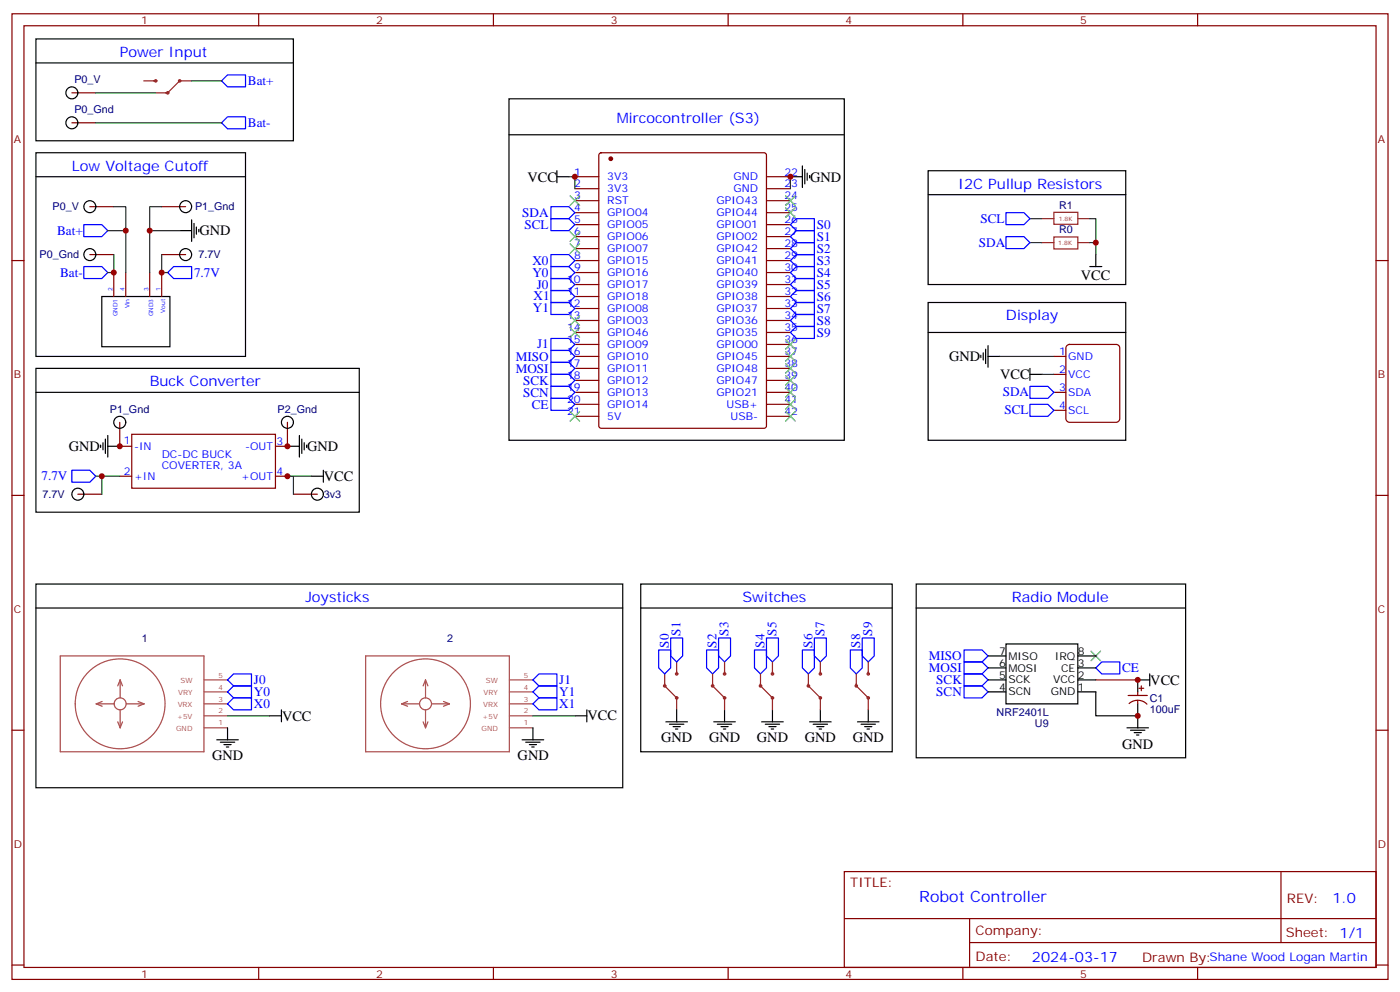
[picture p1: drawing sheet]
<svg xmlns="http://www.w3.org/2000/svg" width="412mm" height="292mm" viewBox="0 0 412 292" stroke-linecap="round" stroke-linejoin="round" font-family="sans-serif">
<g fill="none" stroke="#870000" stroke-width=".35">
<path d="M3.5 4.1h405.4v284.3h-405.4zM7.1 7.6h398.2v277.3h-398.2zM76.2 4.1v3.5M145.3 4.1v3.5M214.5 4.1v3.5M283.6 4.1v3.5M352.8 4.1v3.5M21.2 27.3h7M21.2 36.2h7M169.3 52h7.1M169.3 55.6h7.1M169.3 59.1h7.1"/>
<path d="M176.6 45.2l.5-.2h48l.6 .4 .1 80-.5 .7h-48.2l-.7-.4v-80zM225.8 52h7M225.8 55.6h7M225.8 59.1h7M3.5 76.7h3.6M26.5 60.9h7M26.5 75h7M47.6 60.9h7.1M47.6 75h7.1M169.3 76.7h7.1M169.3 62.6h7.1M169.3 66.1h7.1"/>
<path d="M169.3 69.7h7.1M169.3 73.2h7.1M225.8 76.7h7M225.8 62.6h7M225.8 66.1h7M225.8 69.7h7M225.8 73.2h7M405.3 76.7h3.6M33.5 80.3v7M37 80.3v7M44.1 80.3v7M47.6 80.3v7"/>
<path d="M169.3 80.3h7.1M169.3 83.8h7.1M169.3 87.3h7.1M169.3 90.8h7.1M169.3 94.4h7.1M169.3 97.9h7.1M225.8 80.3h7M225.8 83.8h7M225.8 87.3h7M225.8 90.8h7M225.8 94.4h7M225.8 97.9h7"/>
<path d="M169.3 101.4h7.1M169.3 105h7.1M169.3 108.5h7.1M169.3 112h7.1M169.3 115.5h7.1M169.3 119.1h7.1M225.8 101.4h7M225.8 105h7M225.8 108.5h7M225.8 112h7M225.8 115.5h7M225.8 119.1h7"/>
<path d="M310.4 105h3.6M310.4 115.5h3.6M310.4 110.2h3.6M314.2 101.9l.8-.5h13.8l.8 .5 .2 .6v20.8l-.4 .8-.6 .3h-13.8l-.8-.5-.2-.6v-20.8zM35.3 124.4v7h3.5M38.8 127.9h42.3v15.9h-42.3zM84.7 124.4v7h-3.6M169.3 122.6h7.1M225.8 122.6h7M310.4 120.8h3.6M3.5 145.9h3.6M22.9 145.5h7.1"/>
<path d="M35.3 140.2h3.5M81.1 140.2h3.6M86.4 145.5h7.1M405.3 145.9h3.6M3.5 215h3.6M332.3 204.8h5.7M332.6 207.2a3.8 3.8 0 0 1 5.2 .1M335.1 203.7v1.1M335.1 206.2v1.1M335.5 202.7h1.4M336.2 202v1.4M405.3 215h3.6"/>
<path d="M248.7 256.6h156.6v28.3h-156.6zM377.3 256.7v20.8M248.7 270.5h156.5M285.6 277.5h119.6M285.6 270.5v14.1M3.5 284.2h3.6M76.2 284.9v3.5M145.3 284.9v3.5M214.5 284.9v3.5M283.6 284.9v3.5M352.8 284.9v3.5M405.3 284.2h3.6"/>
</g>
<circle cx="179.9" cy="46.7" r=".53" fill="#870000" stroke="#870000" stroke-width=".35"/>
<g fill="none" stroke="#3c3" stroke-width=".35">
<path d="M167.9 57.7l2.8 2.8M170.7 57.7l-2.8 2.8M231.4 57.7l2.8 2.8M234.2 57.7l-2.8 2.8M167.9 68.3l2.8 2.8M167.9 71.8l2.8 2.8M170.7 68.3l-2.8 2.8M170.7 71.8l-2.8 2.8M231.4 61.2l2.8 2.8M234.2 61.2l-2.8 2.8M167.9 96.5l2.8 2.8M167.9 93l2.8 2.8"/>
<path d="M170.7 96.5l-2.8 2.8M170.7 93l-2.8 2.8M231.4 117.7l2.8 2.8M231.4 103.5l2.8 2.9M231.4 100l2.8 2.8M231.4 107.1l2.8 2.8M231.4 110.6l2.8 2.8M231.4 114.1l2.8 2.8M234.2 117.7l-2.8 2.8M234.2 103.5l-2.8 2.9M234.2 100l-2.8 2.8M234.2 107.1l-2.8 2.8"/>
<path d="M234.2 110.6l-2.8 2.8M234.2 114.1l-2.8 2.8M167.9 121.2l2.8 2.8M170.7 121.2l-2.8 2.8M231.4 121.2l2.8 2.8M234.2 121.2l-2.8 2.8M321.4 191.7l2.8 2.9M324.2 191.7l-2.8 2.9"/>
</g>
<g fill="none" stroke="#00f" stroke-width=".35">
<path d="M65.3 36.2l1.7-1.8h5.3v3.5h-5.3zM67 22h5.3v3.6h-5.3l-1.7-1.8zM24.7 66.1h5.3l1.7 1.8-1.7 1.8h-5.3zM24.7 78.5h5.3l1.7 1.8-1.7 1.7h-5.3zM162.3 78.5h5.3l1.7 1.8-1.7 1.7h-5.3zM162.3 75h5.3l1.7 1.7-1.7 1.8h-5.3zM162.3 64.4h5.3l1.7 1.7-1.7 1.8h-5.3zM162.3 60.9h5.3l1.7 1.7-1.7 1.8h-5.3zM234.6 64.4h5.3v3.5h-5.3l-1.8-1.8zM234.6 67.9h5.3v3.5h-5.3l-1.8-1.7zM234.6 71.4h5.3v3.6h-5.3l-1.8-1.8zM234.6 75h5.3v3.5h-5.3l-1.8-1.8z"/>
<path d="M234.6 78.5h5.3v3.5h-5.3l-1.8-1.7zM296.3 69.7h5.3l1.8 1.7-1.8 1.8h-5.3zM296.3 62.6h5.3l1.8 1.8-1.8 1.7h-5.3zM49.4 80.3l1.8-1.8h5.2v3.5h-5.2zM162.3 82h5.3l1.7 1.8-1.7 1.7h-5.3zM162.3 85.5h5.3l1.7 1.8-1.7 1.8h-5.3zM162.3 89.1h5.3l1.7 1.7-1.7 1.8h-5.3zM162.3 99.7h5.3l1.7 1.7-1.7 1.8h-5.3zM234.6 82h5.3v3.5h-5.3l-1.8-1.7zM234.6 85.5h5.3v3.6h-5.3l-1.8-1.8zM234.6 89.1h5.3v3.5h-5.3l-1.8-1.8zM234.6 92.6h5.3v3.5h-5.3l-1.8-1.7z"/>
<path d="M234.6 96.1h5.3v3.6h-5.3l-1.8-1.8zM162.3 117.3h5.3l1.7 1.8-1.7 1.7h-5.3zM162.3 113.8h5.3l1.7 1.7-1.7 1.8h-5.3zM162.3 110.2h5.3l1.7 1.8-1.7 1.8h-5.3zM162.3 106.7h5.3l1.7 1.8-1.7 1.7h-5.3zM162.3 103.2h5.3l1.7 1.8-1.7 1.7h-5.3zM303.4 113.8h5.3l1.7 1.7-1.7 1.8h-5.3zM303.4 119.1h5.3l1.7 1.7-1.7 1.8h-5.3zM21.2 138.5h5.3l1.7 1.7-1.7 1.8h-5.3zM194 191.4h3.6v5.3l-1.8 1.7-1.8-1.7zM197.6 187.9h3.5v5.2l-1.8 1.8-1.7-1.8zM208.1 191.4h3.6v5.3l-1.8 1.7-1.8-1.7z"/>
<path d="M211.7 187.9h3.5v5.2l-1.8 1.8-1.7-1.8zM222.2 191.4h3.6v5.3l-1.8 1.7-1.8-1.7zM225.8 187.9h3.5v5.2l-1.8 1.8-1.7-1.8zM236.4 191.4h3.5v5.3l-1.8 1.7-1.7-1.7zM239.9 187.9h3.5v5.2l-1.7 1.8-1.8-1.8zM250.5 191.4h3.5v5.3l-1.8 1.7-1.7-1.7zM254 187.9h3.5v5.2l-1.7 1.8-1.8-1.8zM284 198.4h5.3l1.7 1.8-1.7 1.8h-5.3zM284 194.9h5.3l1.7 1.8-1.7 1.7h-5.3zM284 191.4h5.3l1.7 1.7-1.7 1.8h-5.3zM322.8 196.7l1.8-1.8h5.2v3.5h-5.2zM67 200.2l1.8-1.8h5.3v3.6h-5.3z"/>
<path d="M67 203.7l1.8-1.7h5.3v3.5h-5.3zM67 207.3l1.8-1.8h5.3v3.5h-5.3zM157 200.2l1.7-1.8h5.3v3.6h-5.3zM157 203.7l1.7-1.7h5.3v3.5h-5.3zM157 207.3l1.7-1.8h5.3v3.5h-5.3zM284 202h5.3l1.7 1.7-1.7 1.8h-5.3z"/>
</g>
<g fill="none" stroke="#000" stroke-width=".35">
<path d="M10.6 11.5h75.8v30h-75.8zM10.6 18.5h75.8M149.9 29.1h98.8v100.5h-98.8zM149.9 39.7h98.8M10.6 45h61.7v60h-61.7zM10.6 52h61.7M164 52h3.6M164 50.3v3.5M232.8 52h3.6M236.4 48.9v6.3M237.1 49.9v4.3M237.8 51v2.1"/>
<path d="M238.5 51.7v.7M273.4 50.3h58.2v33.5h-58.2zM273.4 57.3h58.2M52.9 67.9h3.5M56.4 64.7v6.4M57.1 65.8v4.2M57.9 66.9v2.1M58.6 67.6v.7M321 78.5h3.6M322.8 75v3.5M30 87.3h20.1v14.8h-20.1zM273.4 89.1h58.2v40.5h-58.2z"/>
<path d="M273.4 97.9h58.2M10.6 108.5h95.2v42.3h-95.2zM10.6 115.5h95.2M288.9 104.6v.7M289.6 103.9v2.1M290.3 102.8v4.3M291 105h3.6M291 101.8v6.3M303.4 110.2h3.5M303.4 108.5v3.5M29.6 131.1v.7M30.3 130.4v2.1"/>
<path d="M31 129.3v4.2M31.7 131.4h3.6M31.7 128.2v6.4M84.7 131.4h3.5M88.2 128.2v6.4M88.9 129.3v4.2M89.6 130.4v2.1M90.3 131.1v.7M95.2 138.5v3.5M91.7 140.2h3.5M10.6 172h172.8v60h-172.8zM10.6 179h172.8"/>
<path d="M188.7 172h74.1v49.4h-74.1zM188.7 179h74.1M269.9 172h79.3v51.1h-79.3zM269.9 179h79.3M291 193.1h5.3M291 196.7h5.3M296.3 189.6h21.2v17.7h-21.2zM317.5 193.1h5.3M317.5 196.7h5.3M338.7 198.4v3.6M63.9 217.8h6.3M64.9 218.5h4.2"/>
<path d="M66 219.3h2.1M66.7 220h.7M67 214.3v3.5M79.4 210.8h3.5M82.9 209v3.5M153.8 217.8h6.4M154.9 218.5h4.2M155.9 219.3h2.1M156.6 220h.7M157 214.3v3.5M169.3 210.8h3.6M172.9 209v3.5"/>
<path d="M196.1 212.5h6.4M197.2 213.3h4.2M198.3 214h2.1M199 214.7h.7M199.3 209v3.5M210.3 212.5h6.3M211.3 213.3h4.2M212.4 214h2.1M213.1 214.7h.7M213.4 209v3.5M224.4 212.5h6.3M225.4 213.3h4.3"/>
<path d="M226.5 214h2.1M227.2 214.7h.7M227.5 209v3.5M238.5 212.5h6.3M239.5 213.3h4.3M240.6 214h2.1M241.3 214.7h.7M241.7 209v3.5M252.6 212.5h6.3M253.6 213.3h4.3M254.7 214h2.1M255.4 214.7h.7"/>
<path d="M255.8 209v3.5M291 200.2h5.3M291 203.7h5.3M317.5 203.7h5.3v7.1h12.3M317.5 200.2h5.3M332 214.3h6.3M333 215h4.3M334.1 215.7h2.1M334.8 216.4h.7M335.1 207.3v7M338.7 200.2h-3.6v3.5"/>
<circle cx="21.2" cy="36.2" r="1.76"/>
<circle cx="21.2" cy="27.3" r="1.76"/>
<circle cx="26.5" cy="60.9" r="1.76"/>
<circle cx="26.5" cy="75" r="1.76"/>
<circle cx="54.7" cy="60.9" r="1.76"/>
<circle cx="54.7" cy="75" r="1.76"/>
<circle cx="35.3" cy="124.4" r="1.76"/>
<circle cx="84.7" cy="124.4" r="1.76"/>
<circle cx="22.9" cy="145.5" r="1.76"/>
<circle cx="93.5" cy="145.5" r="1.76"/>
</g>
<path d="M322.8 200.2h12.3" fill="none" stroke="#f00" stroke-width=".35"/>
<g fill="none" stroke="#8c2424" stroke-width=".35">
<path d="M42.3 23.8h3.6M56.4 23.8h-3.5l-3.5 3.5h-3.5M306.9 71.4h3.5M306.9 64.4h3.5M310.4 69.8h7.1v3.5h-7.1zM310.4 62.5h7.1v3.5h-7.1zM317.5 71.4h3.5M317.5 64.4h3.5M195.8 198.4v3.6l3.5 3.5v3.5M199.3 194.9v3.5M209.9 198.4v3.6l3.5 3.5v3.5M213.4 194.9v3.5"/>
<path d="M224 198.4v3.6l3.5 3.5v3.5M227.5 194.9v3.5M238.1 198.4v3.6l3.6 3.5v3.5M241.7 194.9v3.5M252.2 198.4v3.6l3.6 3.5v3.5M255.8 194.9v3.5"/>
<circle cx="45.9" cy="23.8" r=".35"/>
<circle cx="49.4" cy="27.3" r=".35"/>
<circle cx="52.9" cy="23.8" r=".35"/>
<circle cx="199.3" cy="198.4" r=".35"/>
<circle cx="213.4" cy="198.4" r=".35"/>
<circle cx="227.5" cy="198.4" r=".35"/>
<circle cx="241.7" cy="198.4" r=".35"/>
<circle cx="255.8" cy="198.4" r=".35"/>
<circle cx="195.8" cy="202" r=".35"/>
<circle cx="199.3" cy="205.5" r=".35"/>
<circle cx="209.9" cy="202" r=".35"/>
<circle cx="213.4" cy="205.5" r=".35"/>
<circle cx="224" cy="202" r=".35"/>
<circle cx="227.5" cy="205.5" r=".35"/>
<circle cx="238.1" cy="202" r=".35"/>
<circle cx="241.7" cy="205.5" r=".35"/>
<circle cx="252.2" cy="202" r=".35"/>
<circle cx="255.8" cy="205.5" r=".35"/>
</g>
<g fill="none" stroke="#008700" stroke-width=".35">
<path d="M28.2 27.3h17.7M28.2 36.2h37.1M56.4 23.8h8.9M167.6 52h1.7v3.6M232.8 52v3.6M31.7 67.9h5.3M33.5 75v5.3h-1.8M33.5 60.9h3.5v19.4M44.1 67.9h8.8M47.6 75v5.3h1.8M47.6 60.9h-3.5v19.4M303.4 71.4h3.5"/>
<path d="M303.4 64.4h3.5M321 64.4h1.8v10.6M321 71.4h1.8M294.6 105h15.8M306.9 110.2h3.5M28.2 140.2h1.8v5.3M30 140.2h5.3M91.7 140.2h-7h1.7v5.3M67 210.8h12.4M157 210.8h12.3"/>
</g>
<g fill="none" stroke="#a64a4a" stroke-width=".35">
<path d="M17.7 193.1h42.4v28.3h-42.4zM107.7 193.1h42.3v28.3h-42.3zM28.3 207.3h5.3M28.3 207.3l1.8 .7M30.1 206.6l-1.8 .7M34.7 212.5l.7 1.8M35.4 200.2v5.3M35.4 209v5.3M35.4 200.2l-.7 1.8M35.4 200.2l.7 1.8M36.1 212.5l-.7 1.8M37.2 207.3h5.2"/>
<path d="M40.7 206.6l1.7 .7M42.4 207.3l-1.7 .7M60.1 214.3h6.9M60.1 210.8h6.9M60.1 207.3h6.9M60.1 203.7h6.9M60.1 200.2h6.9M118.3 207.3h5.3M118.3 207.3l1.8 .7M120.1 206.6l-1.8 .7M124.6 212.5l.7 1.8M125.3 200.2v5.3"/>
<path d="M125.3 209v5.3M125.3 200.2l-.7 1.8M125.3 200.2l.8 1.8M126.1 212.5l-.8 1.8M127.1 207.3h5.3M130.6 206.6l1.8 .7M132.4 207.3l-1.8 .7M150 214.3h7M150 210.8h7M150 207.3h7M150 203.7h7M150 200.2h7"/>
<circle cx="35.4" cy="207.3" r="1.76"/>
<circle cx="35.4" cy="207.2" r="13.2"/>
<circle cx="125.3" cy="207.3" r="1.76"/>
<circle cx="125.3" cy="207.2" r="13.2"/>
</g>
<g fill="#c00">
<circle cx="335.1" cy="200.2" r=".88"/>
<circle cx="335.1" cy="210.8" r=".88"/>
<circle cx="169.3" cy="52" r=".88"/>
<circle cx="47.6" cy="80.3" r=".88"/>
<circle cx="44.1" cy="67.9" r=".88"/>
<circle cx="33.5" cy="80.3" r=".88"/>
<circle cx="37" cy="67.9" r=".88"/>
<circle cx="232.8" cy="52" r=".88"/>
<circle cx="84.7" cy="140.2" r=".88"/>
<circle cx="35.3" cy="131.4" r=".88"/>
<circle cx="84.7" cy="131.4" r=".88"/>
<circle cx="30" cy="140.2" r=".88"/>
<circle cx="322.8" cy="71.4" r=".88"/>
</g>
<text font-size="4.6" fill="#00f" x="270.8" y="265.7">Robot Controller</text>
<g font-size="4.2" fill="#00f">
<text x="35.3" y="16.8">Power Input</text>
<text x="181.7" y="36.2">Mircocontroller (S3)</text>
<text x="21.2" y="50.3">Low Voltage Cutoff</text>
<text x="282.2" y="55.6">I2C Pullup Resistors</text>
<text x="296.3" y="94.4">Display</text>
<text x="44.1" y="113.8">Buck Converter</text>
<text x="90" y="177.3">Joysticks</text>
<text x="218.7" y="177.3">Switches</text>
<text x="298.1" y="177.3">Radio Module</text>
<text x="392.5" y="265.9">1.0</text>
<text x="304" y="283.3">2024-03-17</text>
</g>
<g font-size="4.2">
<text x="155.4" y="53.6">VCC</text>
<text x="238.7" y="53.5">GND</text>
<text x="58.7" y="69.3">GND</text>
<text x="318.4" y="82.3">VCC</text>
<text x="279.6" y="106.4">GND</text>
<text x="294.6" y="111.5">VCC</text>
<text x="20.3" y="132.8">GND</text>
<text x="90.5" y="132.8">GND</text>
<text x="95.4" y="141.6">VCC</text>
<text x="338.8" y="201.6">VCC</text>
<text x="83.1" y="212.2">VCC</text>
<text x="173" y="212.1">VCC</text>
<text x="194.7" y="218.6">GND</text>
<text x="208.9" y="218.6">GND</text>
<text x="223" y="218.6">GND</text>
<text x="237.1" y="218.6">GND</text>
<text x="251.2" y="218.6">GND</text>
<text x="330.6" y="220.4">GND</text>
<text x="62.5" y="223.9">GND</text>
<text x="152.5" y="223.8">GND</text>
</g>
<g font-size="3.9" fill="#00f">
<text x="73" y="24.9">Bat+</text>
<text x="73" y="37.3">Bat-</text>
<text x="153.8" y="63.9">SDA</text>
<text x="288.8" y="65.5">SCL</text>
<text x="16.8" y="69.3">Bat+</text>
<text x="154.5" y="67.4">SCL</text>
<text x="240.6" y="67.5">S0</text>
<text x="240.6" y="71">S1</text>
<text x="240.6" y="74.5">S2</text>
<text x="288.3" y="72.6">SDA</text>
<text x="17.7" y="81.6">Bat-</text>
<text x="57.1" y="81.4">7.7V</text>
<text x="156.8" y="81.6">Y0</text>
<text x="156.8" y="78.1">X0</text>
<text x="240.6" y="78.1">S3</text>
<text x="240.6" y="81.6">S4</text>
<text x="157.2" y="88.4">X1</text>
<text x="158.1" y="85.1">J0</text>
<text x="240.6" y="85.1">S5</text>
<text x="240.6" y="88.6">S6</text>
<text x="157" y="92">Y1</text>
<text x="240.6" y="92.1">S7</text>
<text x="240.6" y="95.7">S8</text>
<text x="240.6" y="99.2">S9</text>
<text x="151.9" y="106.2">MISO</text>
<text x="158.2" y="102.5">J1</text>
<text x="151.9" y="109.7">MOSI</text>
<text x="154.1" y="113.3">SCK</text>
<text x="154.1" y="116.8">SCN</text>
<text x="295.4" y="116.7">SDA</text>
<text x="156.6" y="120.3">CE</text>
<text x="295.9" y="122">SCL</text>
<text x="12.2" y="141.5">7.7V</text>
<text x="197" y="190.7" transform="rotate(-90 197 190.7)">S0</text>
<text x="200.5" y="187.1" transform="rotate(-90 200.5 187.1)">S1</text>
<text x="211.1" y="190.7" transform="rotate(-90 211.1 190.7)">S2</text>
<text x="214.6" y="187.1" transform="rotate(-90 214.6 187.1)">S3</text>
<text x="225.2" y="190.7" transform="rotate(-90 225.2 190.7)">S4</text>
<text x="228.7" y="187.1" transform="rotate(-90 228.7 187.1)">S5</text>
<text x="239.3" y="190.7" transform="rotate(-90 239.3 190.7)">S6</text>
<text x="242.8" y="187.1" transform="rotate(-90 242.8 187.1)">S7</text>
<text x="253.4" y="190.7" transform="rotate(-90 253.4 190.7)">S8</text>
<text x="256.9" y="187.1" transform="rotate(-90 256.9 187.1)">S9</text>
<text x="273.6" y="197.9">MOSI</text>
<text x="273.6" y="194.4">MISO</text>
<text x="330.6" y="197.9">CE</text>
<text x="74.8" y="201.4">J0</text>
<text x="164.8" y="201.4">J1</text>
<text x="275.8" y="201.5">SCK</text>
<text x="74.8" y="204.9">Y0</text>
<text x="74.8" y="208.4">X0</text>
<text x="164.8" y="204.9">Y1</text>
<text x="164.8" y="208.4">X1</text>
<text x="275.8" y="205">SCN</text>
</g>
<g font-size="3.9" fill="#800">
<text x="250.5" y="261.2">TITLE:</text>
<text x="379.1" y="265.9">REV:</text>
<text x="287.4" y="275.4">Company:</text>
<text x="378.7" y="276">Sheet: 1/1</text>
<text x="287.4" y="283.1">Date:</text>
<text x="336.4" y="283.2">Drawn By:Shane Wood Logan Martin</text>
</g>
<g font-size="3.2" fill="#800">
<text x="41.6" y="7.1">1</text>
<text x="110.8" y="7.1">2</text>
<text x="179.9" y="7.1">3</text>
<text x="249.1" y="7.1">4</text>
<text x="318.2" y="7.1">5</text>
<text x="4.1" y="42.2">A</text>
<text x="405.9" y="42.2">A</text>
<text x="4.1" y="111.3">B</text>
<text x="405.9" y="111.3">B</text>
<text x="4.1" y="180.4">C</text>
<text x="405.9" y="180.4">C</text>
<text x="4.1" y="249.6">D</text>
<text x="405.9" y="249.6">D</text>
<text x="41.6" y="287.9">1</text>
<text x="110.8" y="287.9">2</text>
<text x="179.9" y="287.9">3</text>
<text x="249.1" y="287.9">4</text>
<text x="318.2" y="287.9">5</text>
</g>
<g font-size="3.2" fill="#000080">
<text x="21.9" y="24.5">P0_V</text>
<text x="21.9" y="33.3">P0_Gnd</text>
<text x="15.5" y="62">P0_V</text>
<text x="57.5" y="62">P1_Gnd</text>
<text x="312" y="61.5">R1</text>
<text x="312" y="68.7">R0</text>
<text x="11.6" y="76.1">P0_Gnd</text>
<text x="58.4" y="76.1">7.7V</text>
<text x="32.3" y="121.5">P1_Gnd</text>
<text x="81.7" y="121.5">P2_Gnd</text>
<text x="12.5" y="146.6">7.7V</text>
<text x="95.4" y="146.6">3v3</text>
<text x="41.7" y="189">1</text>
<text x="131.7" y="189">2</text>
<text x="338.7" y="209.9">100uF</text>
<text x="338.7" y="206.8">C1</text>
<text x="293.6" y="210.9">NRF2401L</text>
<text x="304.9" y="214.1">U9</text>
</g>
<g font-size="3.2" fill="#00f">
<text x="169.1" y="51.7">1</text>
<text x="178.9" y="53.1">3V3</text>
<text x="216" y="53.1">GND</text>
<text x="231.1" y="51.7">22</text>
<text x="169.1" y="55.2">2</text>
<text x="169.1" y="58.7">3</text>
<text x="178.9" y="56.6">3V3</text>
<text x="216" y="56.6">GND</text>
<text x="231.1" y="55.2">23</text>
<text x="231.1" y="58.7">24</text>
<text x="169.1" y="62.3">4</text>
<text x="169.1" y="65.8">5</text>
<text x="178.9" y="60.1">RST</text>
<text x="178.9" y="63.7">GPIO04</text>
<text x="211.1" y="60.1">GPIO43</text>
<text x="211.1" y="63.7">GPIO44</text>
<text x="231.1" y="62.3">25</text>
<text x="231.1" y="65.8">26</text>
<text x="169.1" y="69.3">6</text>
<text x="178.9" y="67.2">GPIO05</text>
<text x="178.9" y="70.7">GPIO06</text>
<text x="211.1" y="67.2">GPIO01</text>
<text x="211.1" y="70.7">GPIO02</text>
<text x="231.1" y="69.3">27</text>
<text x="169.1" y="72.8">7</text>
<text x="169.1" y="76.4">8</text>
<text x="178.9" y="74.3">GPIO07</text>
<text x="178.9" y="77.8">GPIO15</text>
<text x="211.1" y="74.3">GPIO42</text>
<text x="211.1" y="77.8">GPIO41</text>
<text x="231.1" y="72.8">28</text>
<text x="231.1" y="76.4">29</text>
<text x="167.1" y="83.4">10</text>
<text x="169.1" y="79.9">9</text>
<text x="178.9" y="81.3">GPIO16</text>
<text x="211.1" y="81.3">GPIO40</text>
<text x="231.1" y="79.9">30</text>
<text x="231.1" y="83.4">31</text>
<text x="167.1" y="87">11</text>
<text x="178.9" y="84.8">GPIO17</text>
<text x="178.9" y="88.4">GPIO18</text>
<text x="211.1" y="84.8">GPIO39</text>
<text x="211.1" y="88.4">GPIO38</text>
<text x="231.1" y="87">32</text>
<text x="167.1" y="90.5">12</text>
<text x="167.1" y="94">13</text>
<text x="178.9" y="91.9">GPIO08</text>
<text x="178.9" y="95.4">GPIO03</text>
<text x="211.1" y="91.9">GPIO37</text>
<text x="211.1" y="95.4">GPIO36</text>
<text x="231.1" y="90.5">33</text>
<text x="231.1" y="94">34</text>
<text x="167.1" y="97.5">14</text>
<text x="167.1" y="101.1">15</text>
<text x="178.9" y="99">GPIO46</text>
<text x="211.1" y="99">GPIO35</text>
<text x="231.1" y="97.5">35</text>
<text x="231.1" y="101.1">36</text>
<text x="167.1" y="104.6">16</text>
<text x="178.9" y="102.5">GPIO09</text>
<text x="178.9" y="106">GPIO10</text>
<text x="211.1" y="102.5">GPIO00</text>
<text x="211.1" y="106">GPIO45</text>
<text x="231.1" y="104.6">37</text>
<text x="312" y="104.6">1</text>
<text x="314.7" y="106">GND</text>
<text x="167.1" y="108.1">17</text>
<text x="167.1" y="111.7">18</text>
<text x="178.9" y="109.5">GPIO11</text>
<text x="178.9" y="113.1">GPIO12</text>
<text x="211.1" y="109.5">GPIO48</text>
<text x="211.1" y="113.1">GPIO47</text>
<text x="231.1" y="108.1">38</text>
<text x="231.1" y="111.7">39</text>
<text x="312" y="109.9">2</text>
<text x="314.7" y="111.3">VCC</text>
<text x="167.1" y="115.2">19</text>
<text x="167.1" y="118.7">20</text>
<text x="178.9" y="116.6">GPIO13</text>
<text x="211.1" y="116.6">GPIO21</text>
<text x="231.1" y="115.2">40</text>
<text x="231.1" y="118.7">41</text>
<text x="312" y="115.2">3</text>
<text x="314.7" y="116.6">SDA</text>
<text x="167.1" y="122.2">21</text>
<text x="178.9" y="120.1">GPIO14</text>
<text x="178.9" y="123.6">5V</text>
<text x="214" y="120.1">USB+</text>
<text x="215.2" y="123.6">USB-</text>
<text x="231.1" y="122.2">42</text>
<text x="312" y="120.5">4</text>
<text x="314.7" y="121.9">SCL</text>
<text x="36.4" y="130.7">1</text>
<text x="81.5" y="131.1">3</text>
<text x="39.5" y="132.5">-IN</text>
<text x="47.6" y="134.9">DC-DC BUCK</text>
<text x="72.2" y="132.5">-OUT</text>
<text x="36.4" y="139.9">2</text>
<text x="39.5" y="141.3">+IN</text>
<text x="47.6" y="138.1">COVERTER, 3A</text>
<text x="71.1" y="141.3">+OUT</text>
<text x="81.5" y="139.9">4</text>
</g>
<g font-size="3.2">
<text x="294.3" y="192.8">7</text>
<text x="294.3" y="196.3">6</text>
<text x="297" y="194.2">MISO</text>
<text x="297" y="197.7">MOSI</text>
<text x="310.8" y="194.2">IRQ</text>
<text x="312.6" y="197.7">CE</text>
<text x="317.5" y="196.3">3</text>
<text x="317.5" y="192.8">8</text>
<text x="294.3" y="199.8">5</text>
<text x="294.3" y="203.4">4</text>
<text x="297" y="201.3">SCK</text>
<text x="310.2" y="201.3">VCC</text>
<text x="317.5" y="203.4">1</text>
<text x="317.5" y="199.8">2</text>
<text x="297" y="204.8">SCN</text>
<text x="309.5" y="204.8">GND</text>
</g>
<g font-size="2.1" fill="#a54b4b">
<text x="53.2" y="201.2">SW</text>
<text x="64.4" y="203">4</text>
<text x="64.4" y="199.5">5</text>
<text x="143.1" y="201.2">SW</text>
<text x="154.3" y="203">4</text>
<text x="154.3" y="199.5">5</text>
<text x="52.4" y="208.3">VRX</text>
<text x="52.5" y="204.8">VRY</text>
<text x="64.4" y="206.6">3</text>
<text x="142.3" y="208.3">VRX</text>
<text x="142.5" y="204.8">VRY</text>
<text x="154.3" y="206.6">3</text>
<text x="51.9" y="215.4">GND</text>
<text x="52.2" y="211.8">+5V</text>
<text x="64.4" y="213.6">1</text>
<text x="64.4" y="210.1">2</text>
<text x="141.8" y="215.4">GND</text>
<text x="142.2" y="211.8">+5V</text>
<text x="154.3" y="213.6">1</text>
<text x="154.3" y="210.1">2</text>
</g>
<g font-size="1.8" fill="#8d2323">
<text x="311.9" y="65.2">1.8K</text>
<text x="311.7" y="72.2">1.8K</text>
</g>
<g font-size="1.8" fill="#00f">
<text x="33.2" y="85.5" transform="rotate(-90 33.2 85.5)">2</text>
<text x="36.7" y="85.5" transform="rotate(-90 36.7 85.5)">4</text>
<text x="43.7" y="85.5" transform="rotate(-90 43.7 85.5)">3</text>
<text x="47.3" y="85.5" transform="rotate(-90 47.3 85.5)">1</text>
<text x="34.6" y="93.2" transform="rotate(-90 34.6 93.2)">GND1</text>
<text x="38.1" y="90.8" transform="rotate(-90 38.1 90.8)">Vin</text>
<text x="45.2" y="93.2" transform="rotate(-90 45.2 93.2)">GND3</text>
<text x="48.7" y="92.1" transform="rotate(-90 48.7 92.1)">Vout</text>
</g>
</svg>
